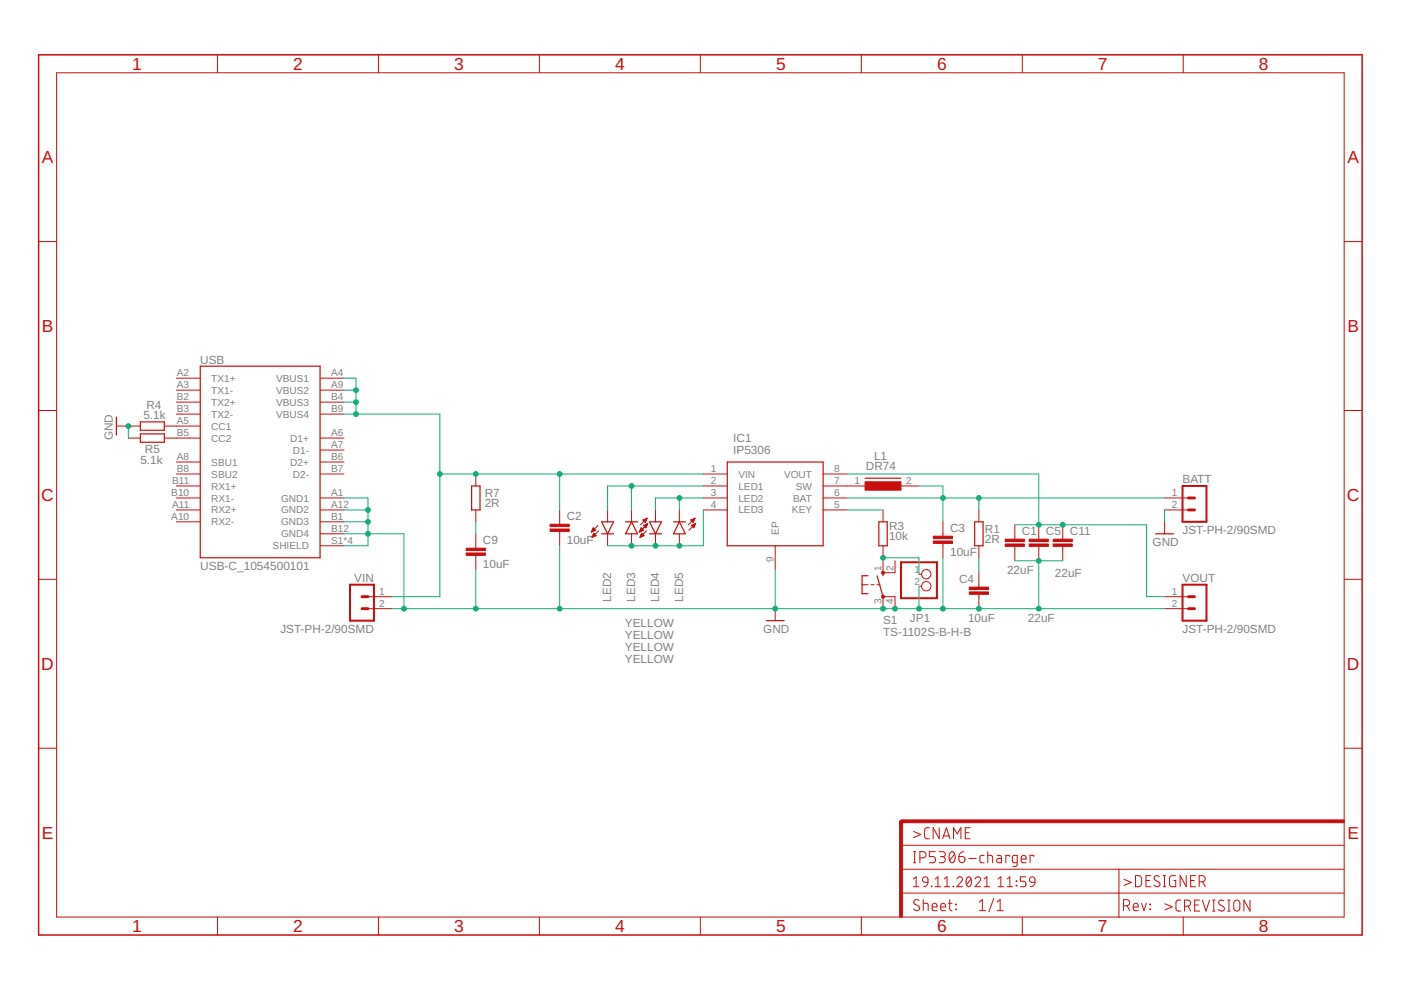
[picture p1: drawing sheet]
<svg xmlns="http://www.w3.org/2000/svg" width="297mm" height="210mm" viewBox="0 0 297 210" stroke-linecap="round" stroke-linejoin="round" font-family="sans-serif">
<g fill="none" stroke="#c90d0c" stroke-width=".25">
<path d="M42.5 77.6h25.4v40.7h-25.4zM24.7 88.4v3.8M29.8 89.5h5v1.7h-5zM29.8 92h5v1.8h-5zM154.2 98h20.3v17.7h-20.3zM100 103h1.8v5.1h-1.8zM127.6 110.6h2.5l-1.3 2.6zM127.6 113.2h2.5M132.6 110.6h2.6M133.9 110.6l1.3 2.6h-2.6zM137.7 110.6h2.6l-1.3 2.6zM137.7 113.2h2.6"/>
<path d="M142.8 110.6h2.5M144 110.6l1.3 2.6h-2.5zM183.4 101.4h7.6M186.3 110.6h1.8v5.1h-1.8zM206.7 110.6h1.7v5.1h-1.7zM245 113.2h3.8M162.5 131.6h3.8M184 122.1h-1.2v3.8h1.2M185.9 122.1l1.3 4.4M187.2 121.4v.7"/>
</g>
<g fill="none" stroke="#c90d0c" stroke-width=".21">
<path d="M12 15.4h273v179h-273zM46.1 11.6v3.8M80.2 11.6v3.8M114.4 11.6v3.8M148.5 11.6v3.8M182.6 11.6v3.8M216.7 11.6v3.8M250.9 11.6v3.8M8.2 51.2h3.8M285 51.2h3.8M8.2 87h3.8M24.7 90.3h5.1"/>
<path d="M27.2 92.9h2.6M34.8 90.3h7.7M34.8 92.9h7.7M37.4 80.2h5.1M37.4 82.7h5.1M37.4 98h5.1M37.4 85.3h5.1M37.4 87.8h5.1M67.9 80.2h5M67.9 82.7h5M67.9 92.9h5M67.9 95.4h5"/>
<path d="M67.9 98h5M67.9 85.3h5M67.9 87.8h5M285 87h3.8M37.4 100.5h5.1M37.4 103h5.1M37.4 105.6h5.1M37.4 108.1h5.1M37.4 110.6h5.1M67.9 100.5h5M67.9 105.6h5M67.9 108.1h5"/>
<path d="M67.9 113.2h5M67.9 110.6h5M67.9 115.7h5M100.9 100.5v2.5M100.9 108.1v2.5M100.9 113.2v3M100.9 117.8v3M118.7 108.1v3M118.7 112.7v3M125.4 112.8h.1M125.4 112.7h.3M125.5 112.6h.5"/>
<path d="M125.5 112.4h.8M125.5 113.9h.2M125.6 113.8h.3M125.6 112.3h.6M125.6 112.2h.4M125.6 113.6h.6M125.7 113.5h.6M125.7 112.1h.2M125.8 112h.1M125.8 113.4h.4M125.8 113.3h.3M125.9 113.2h.1"/>
<path d="M125.9 113.1l.5 .5-.9 .3zM126.3 112.4l-.5-.5-.4 .9M126.3 112.4l-.9 .4M126.8 111.4l-1.4 1.4M126.9 112.5l-1.4 1.4M128.8 108.1v2.5M128.8 113.2v2.5M133.9 108.1v2.5M133.9 113.2v2.5M135.6 112.8h.1M135.6 112.7h.2M135.7 112.6h.4"/>
<path d="M135.7 112.4h.7M135.7 113.9h.1M135.7 113.8h.4M135.8 112.3h.5M135.8 112.2h.4M135.8 113.6h.6M135.8 112.1h.3M135.8 113.5h.7M135.9 112h.1M135.9 113.4h.5M136 113.3h.3M136 113.2h.1"/>
<path d="M136.1 113.1l.5 .5-.9 .3zM136.3 110.3h.7M136.4 110.4h.6M136.4 111.4l.9-.4-.4 .9zM136.4 112.4l-.5-.5-.3 .9M136.4 112.4l-.8 .4M136.5 111.5h.6M136.5 110.5h.4M136.6 111.4h.6M136.6 110.2h.5M136.6 111.6h.5M136.7 110.6h.2"/>
<path d="M136.7 111.7h.3M136.8 110.7h.1M136.8 111.8h.2M136.9 111.2h.3M136.9 110h.2M137.1 112.5l-1.4 1.4M137.1 111.1h.2M137.2 109.9h.1M137.2 109.9l-1.4 1.4M137.2 109.9l-.4 .9-.5-.5M137.2 109.9l-.9 .4M137.3 111l-1.7 1.8"/>
<path d="M139 108.1v2.5M139 113.2v2.5M144 108.1v2.5M144 113.2v2.5M146.5 110.3h.7M146.6 110.4h.5M146.6 111.4l.9-.4-.4 .9zM146.6 111.5h.7M146.7 110.5h.4M146.7 111.4h.6M146.7 110.2h.5M146.8 111.6h.4"/>
<path d="M146.8 110.6h.2M146.9 111.7h.3M146.9 110.7h.1M147 111.8h.1M147 111.2h.4M147 110h.3M147.3 111.1h.1M147.3 109.9h.1M147.3 109.9l-1.4 1.4M147.3 109.9l-.3 .9-.5-.5M147.3 109.9l-.8 .4M147.5 111l-1.4 1.4"/>
<path d="M149.1 100.5h5.1M149.1 103h5.1M149.1 105.6h5.1M149.1 108.1h5.1M164.4 115.7v5.1M174.5 100.5h5.1M174.5 103h10.2M174.5 105.6h5.1M174.5 108.1h5.1M187.2 108.1v2.5M187.2 115.7v2.6M187.2 118.9v2.5h2.6v-2.5"/>
<path d="M189.8 103h5M199.9 110.6v3.1M199.9 115.2v3.1M207.5 108.1v2.5M207.5 115.7v2.6M215.2 111.3v3M215.2 115.8v3.1M220.2 111.3v3M220.2 115.8v3.1M225.3 111.3v3M225.3 115.8v3.1M246.9 105.6h5.1"/>
<path d="M246.9 108.1h5.1M246.9 110.6v2.6M8.2 122.8h3.8M78 126.5h5.1M78 129.1h5.1M164.4 129.1v2.5M182.8 124h1.2M184.7 124h.6M185.9 124h.7M187.2 129.1v-2.6h2.6v2.6M194.8 121.8h.6M194.8 124.3h.6"/>
<path d="M207.5 121.4v3.1M207.5 126v3.1M246.9 126.5h5.1M246.9 129.1h5.1M285 122.8h3.8M8.2 158.6h3.8M285 158.6h3.8M191 179.2h94M193.7 176.3l1.5 .6-1.5 .7M197.1 175.5h-.8l-.3 .5v1.5l.4 .3h.7M199.1 175.5v2.3l-1.3-2.3v2.3M199.9 177.8l.7-2.3 .8 2.3"/>
<path d="M200.1 177.2h1.1M202.2 177.8v-2.3l.7 1.3 .8-1.3v2.3M204.7 176.6h.7M205.7 175.5h-1v2.3h1M46.1 194.4v3.8M80.2 194.4v3.8M114.4 194.4v3.8M148.5 194.4v3.8M182.6 194.4v3.8M191 189.4h94M191 184.3h94M193.7 188h1.1"/>
<path d="M193.7 186.4l.5-.5v2.1M193.7 182.9h.5M193.7 180.6h.5M193.9 180.6v2.3M194.8 190.9a.58 .58 0 0 0-.8-.1 .58 .58 0 0 0 0 .9l.7 .4a.54 .54 0 0 1 .2 .7 .54 .54 0 0 1-.7 .2l-.5-.3M195 181.9a1.16 1.16 0 0 0 1.2-.3l.1-.4-.1-.4a1.16 1.16 0 0 0-1.2-.2v2.3M195.7 186.1l.4-.2 .4 .1 .2 .3v.8l-1-.2-.1-.3zM195.7 191.5h.9l.2 .2v1.4M195.7 190.7v2.4M196.7 187.1l-.2 .6-.7 .3M197.5 187.9l.1 .1zM197.6 192.3h1.1a.55 .55 0 0 0-.4-.8 .55 .55 0 0 0-.7 .5l.1 1 1 .1"/>
<path d="M198.3 188h1.2M198.3 186.4l.6-.5v2.1M198.3 180.6h-1.3v1h.8a.67 .67 0 0 1 .5 .7 .67 .67 0 0 1-.5 .6h-.8M199.1 180.6h.8a.52 .52 0 0 1 .5 .5 .52 .52 0 0 1-.5 .5h-.5M199.4 192.3h1.1a.55 .55 0 0 0-.4-.8 .55 .55 0 0 0-.7 .5l.2 1 .9 .1M199.8 181.6a.66 .66 0 0 1 .6 .7 .66 .66 0 0 1-.6 .6h-.7M200.2 188h1.2M200.2 186.4l.6-.5v2.1M201.1 191.5h.8M201.4 190.7v2.1l.5 .3M201.5 180.8a.52 .52 0 0 1 .6-.2 .52 .52 0 0 1 .3 .6 1.11 1.11 0 0 1-.7 1.7 1.63 1.63 0 0 1-.2-2.1zM202.1 187.9l.1 .1z"/>
<path d="M202.4 181.1l-1.1 1.3M202.6 191.7l.1 .1zM202.6 192.7l.1 .2zM202.9 186.4a.58 .58 0 0 1 .8-.5 .58 .58 0 0 1 .2 .9l-1 1.2h1.2M203.3 181.6h.8a.65 .65 0 0 1 .5 .7 .65 .65 0 0 1-.7 .6 .65 .65 0 0 1-.6-.6zM204.3 180.6l-.7 .3-.3 .7M205.1 186l.1-.1a.89 .89 0 0 1 .8 1.3l-.1 .3a.51 .51 0 0 1-.5 .5 .51 .51 0 0 1-.5-.5l-.1-.8zM205.4 182h1.6M205.9 186.4l-1 1.1M206.7 186.4a.58 .58 0 0 1 .9-.5 .58 .58 0 0 1 .1 .9l-1 1.2h1.2M207.6 193.1h1.3M207.6 191.3l.7-.6v2.4"/>
<path d="M208.7 181.4h-.7l-.2 .4 .1 1 .8 .1M208.7 188h1.1M208.7 186.4l.5-.5v2.1M209.4 181.4h.7l.3 .2 .1 1.3M209.4 180.6v2.3M210.7 190.5l-1 2.8M211.4 193.1h1.3M211.4 191.3l.6-.6v2.4M211.4 181.4h.7l.2 .2v1.3h-.5a.46 .46 0 0 1-.5-.4 .46 .46 0 0 1 .5-.5h.5M211.6 188h1.2M211.6 186.4l.6-.5v2.1M213.5 188h1.2"/>
<path d="M213.5 186.4l.6-.5v2.1M214 181.6v-.2h-.7v1.5M215.5 186.8l.1 .1zM215.5 187.7l.1 .1zM215.7 182.9h-.7l-.3-.2v-1.1l.2-.2h.8v1.9l-.3 .4h-.6M216.5 182.1h1.1a.54 .54 0 0 0-.4-.7 .54 .54 0 0 0-.7 .5l.1 .9 1 .1M216.7 194.4v3.8M217.5 185.9h-1.2v.9h.7a.59 .59 0 0 1 .5 .6 .59 .59 0 0 1-.5 .6h-.7M218.4 186.1l.4-.2 .5 .2 .1 1-1-.2-.1-.3zM219.2 181.6v-.2h-.8v1.5M219.4 187.1l-.2 .6-.7 .3M237.2 184.3v10.2"/>
<path d="M238.2 192a1.16 1.16 0 0 0 1.2-.2l.1-.4-.1-.4a1.16 1.16 0 0 0-1.2-.3v2.4M238.3 186.4l1.6 .7-1.6 .6M239 192l.5 1.1M240.3 192.3h1a.55 .55 0 0 0-.3-.8 .55 .55 0 0 0-.7 .5l.1 1 .9 .1M240.7 185.7h.9l.4 .4v1.5l-.4 .4h-.9zM242 191.5l.5 1.6 .6-1.6M243 186.7h.8M243.8 192.7l.1 .2zM243.8 191.7l.1 .1zM244 185.7h-1v2.3h1M245.8 185.9a.58 .58 0 0 0-.9-.2 .58 .58 0 0 0 .1 .9l.7 .4a.59 .59 0 0 1 0 .9 .59 .59 0 0 1-.8 0l-.3-.2M246.6 185.7h.5"/>
<path d="M246.6 188h.5M246.9 185.7v2.3M247 191.6l1.5 .7-1.5 .6M249.3 185.7h-1l-.3 .3v1.5l.3 .5h1v-1.3h-.4M250.4 190.8h-.5a.51 .51 0 0 0-.6 .6l.1 1.6 .3 .1 .7 .1M250.9 194.4v3.8M251.1 192.1h.7a.65 .65 0 0 0 .6-.6 .65 .65 0 0 0-.6-.7h-.7v2.4M251.5 185.7v2.3l-1.3-2.3v2.3M251.9 192.1l.5 1.1M252.4 186.7h.8M253.3 191.9h.8M253.5 185.7h-1.1v2.3h1.1"/>
<path d="M254.3 187h.6a.66 .66 0 0 0 .6-.7 .66 .66 0 0 0-.6-.6h-.6v2.3M254.3 190.8h-1v2.4h1M254.9 190.8l.8 2.4 .8-2.4M255 187l.5 1M257.1 193.2h.5M257.1 190.8h.5M257.3 190.8v2.4M259.5 191a.58 .58 0 0 0-.9-.1 .58 .58 0 0 0 0 .9l.7 .4a.58 .58 0 0 1 .1 .9 .58 .58 0 0 1-.9-.1l-.2-.2M260.3 193.2h.5M260.3 190.8h.5M260.6 190.8v2.4M261.7 191.1a.64 .64 0 0 1 .7-.2 .64 .64 0 0 1 .5 .6v1a.65 .65 0 0 1-.7 .7 .65 .65 0 0 1-.6-.7z"/>
<path d="M265 190.8v2.4l-1.3-2.4v2.4"/>
<circle cx="196.4" cy="121.8" r=".99"/>
<circle cx="196.4" cy="124.3" r=".99"/>
</g>
<g fill="#c90d0c" stroke="#c90d0c" stroke-width=".21">
<path d="M116.6 112.2h4.1v.5h-4.1z"/>
<path d="M116.6 111.1h4.1v.6h-4.1z"/>
<path d="M183.4 102.2h7.6v1.7h-7.6z"/>
<path d="M197.9 114.7h4.1v.5h-4.1z"/>
<path d="M197.9 113.7h4.1v.5h-4.1z"/>
<path d="M205.5 125.5h4.1v.5h-4.1z"/>
<path d="M205.5 124.5h4.1v.5h-4.1z"/>
<path d="M98.8 117.2h4.1v.6h-4.1z"/>
<path d="M98.8 116.2h4.1v.5h-4.1z"/>
<path d="M213.1 115.3h4.1v.5h-4.1z"/>
<path d="M213.1 114.3h4.1v.5h-4.1z"/>
<path d="M218.2 115.3h4.1v.5h-4.1z"/>
<path d="M218.2 114.3h4.1v.5h-4.1z"/>
<path d="M223.3 115.3h4.1v.5h-4.1z"/>
<path d="M223.3 114.3h4.1v.5h-4.1z"/>
<path d="M190.7 174.1h.6v20.4h-.6z"/>
<path d="M191 173.8h94v.6h-94z"/>
</g>
<g fill="#c90d0c" stroke="#c90d0c" stroke-width=".21">
<circle cx="187.2" cy="126.5" r=".32"/>
<circle cx="187.2" cy="121.4" r=".32"/>
</g>
<path d="M252 105.6h1.3M252 108.1h1.3M76.8 126.5h1.2M76.8 129.1h1.2M252 126.5h1.3M252 129.1h1.3M192.3 174.1h-1.3v1.3" fill="none" stroke="#c90d0c" stroke-width=".61"/>
<path d="M191 119.2h7.6v7.6h-7.6zM250.7 103h5.1v7.6h-5.1zM74.2 124h5.1v7.6h-5.1zM250.7 124h5.1v7.6h-5.1z" fill="none" stroke="#c90d0c" stroke-width=".42"/>
<path d="M8.2 11.6h280.6v186.6h-280.6z" fill="none" stroke="#c90d0c" stroke-width=".32"/>
<g fill="none" stroke="#0dab76" stroke-width=".21">
<path d="M27.2 90.3v2.6M72.9 80.2h2.6v7.6M72.9 87.8h20.4v38.7h-10.2M72.9 85.3h2.6M72.9 82.7h2.6M72.9 108.1h5.1M72.9 105.6h5.1v10.1h-5.1M72.9 113.2h12.7v15.9M72.9 110.6h5.1M93.3 100.5h55.8M100.9 110.6v2.6M118.7 100.5v7.6"/>
<path d="M118.7 115.7v13.4M133.9 103v5.1M144 105.6v2.5M149.1 108.1v7.6h-20.3M149.1 105.6h-10.1v2.5M149.1 103h-20.3v5.1M179.6 100.5h40.6v10.8M179.6 108.1h7.6M179.6 105.6h67.3M187.2 118.9v-.6h7.6v3.5M194.8 103h5.1v7.6M199.9 118.3v10.8"/>
<path d="M207.5 105.6v2.5M207.5 118.3v3.1M215.2 111.3h27.9v15.2h3.8M215.2 118.9h10.1M220.2 118.9v10.2M246.9 108.1v2.5M83.1 129.1h163.8M100.9 120.8v8.3M164.4 120.8v8.3M194.8 124.3v4.8"/>
</g>
<g fill="#0dab76" stroke="#0dab76" stroke-width=".21">
<circle cx="100.9" cy="100.5" r=".51"/>
<circle cx="118.7" cy="100.5" r=".51"/>
<circle cx="93.3" cy="100.5" r=".51"/>
<circle cx="75.5" cy="85.3" r=".51"/>
<circle cx="75.5" cy="82.7" r=".51"/>
<circle cx="75.5" cy="87.8" r=".51"/>
<circle cx="144" cy="115.7" r=".51"/>
<circle cx="139" cy="115.7" r=".51"/>
<circle cx="133.9" cy="115.7" r=".51"/>
<circle cx="144" cy="105.6" r=".51"/>
<circle cx="133.9" cy="103" r=".51"/>
<circle cx="220.2" cy="118.9" r=".51"/>
<circle cx="220.2" cy="129.1" r=".51"/>
<circle cx="207.5" cy="129.1" r=".51"/>
<circle cx="199.9" cy="129.1" r=".51"/>
<circle cx="189.8" cy="129.1" r=".51"/>
<circle cx="187.2" cy="129.1" r=".51"/>
<circle cx="164.4" cy="129.1" r=".51"/>
<circle cx="118.7" cy="129.1" r=".51"/>
<circle cx="100.9" cy="129.1" r=".51"/>
<circle cx="85.6" cy="129.1" r=".51"/>
<circle cx="78" cy="110.6" r=".51"/>
<circle cx="78" cy="108.1" r=".51"/>
<circle cx="78" cy="113.2" r=".51"/>
<circle cx="194.8" cy="129.1" r=".51"/>
<circle cx="27.2" cy="90.3" r=".51"/>
<circle cx="220.2" cy="111.3" r=".51"/>
<circle cx="225.3" cy="111.3" r=".51"/>
<circle cx="199.9" cy="105.6" r=".51"/>
<circle cx="207.5" cy="105.6" r=".51"/>
<circle cx="187.2" cy="118.3" r=".51"/>
</g>
<g font-size="3.7" fill="#c90d0c">
<text x="28" y="14.8">1</text>
<text x="62.2" y="14.8">2</text>
<text x="96.3" y="14.8">3</text>
<text x="130.4" y="14.8">4</text>
<text x="164.5" y="14.8">5</text>
<text x="198.7" y="14.8">6</text>
<text x="232.8" y="14.8">7</text>
<text x="266.9" y="14.8">8</text>
<text x="8.9" y="34.6">A</text>
<text x="285.7" y="34.6">A</text>
<text x="8.9" y="70.4">B</text>
<text x="285.7" y="70.4">B</text>
<text x="8.8" y="106.2">C</text>
<text x="285.6" y="106.2">C</text>
<text x="8.8" y="142">D</text>
<text x="285.6" y="142">D</text>
<text x="8.9" y="177.8">E</text>
<text x="285.7" y="177.8">E</text>
<text x="28" y="197.6">1</text>
<text x="62.2" y="197.6">2</text>
<text x="96.3" y="197.6">3</text>
<text x="130.4" y="197.6">4</text>
<text x="164.5" y="197.6">5</text>
<text x="198.7" y="197.6">6</text>
<text x="232.8" y="197.6">7</text>
<text x="266.9" y="197.6">8</text>
</g>
<g font-size="2.5" fill="#808080">
<text x="42.4" y="77.1">USB</text>
<text x="30.4" y="88.9">5.1k</text>
<text x="31" y="86.6">R4</text>
<text x="23.9" y="93.3" transform="rotate(-90 23.9 93.3)">GND</text>
<text x="155.5" y="93.8">IC1</text>
<text x="29.8" y="98.4">5.1k</text>
<text x="30.7" y="96.1">R5</text>
<text x="155.5" y="96.3">IP5306</text>
<text x="183.6" y="99.7">DR74</text>
<text x="185.3" y="97.6">L1</text>
<text x="102.8" y="107.6">2R</text>
<text x="102.8" y="105.3">R7</text>
<text x="250.7" y="102.4">BATT</text>
<text x="120.2" y="110.3">C2</text>
<text x="188.5" y="112.3">R3</text>
<text x="201.4" y="112.8">C3</text>
<text x="208.8" y="113">R1</text>
<text x="216.7" y="113.4">C1</text>
<text x="221.8" y="113.4">C5</text>
<text x="226.8" y="113.4">C11</text>
<text x="250.7" y="113.2">JST-PH-2/90SMD</text>
<text x="102.4" y="115.3">C9</text>
<text x="120.2" y="115.3">10uF</text>
<text x="188.5" y="114.6">10k</text>
<text x="201.4" y="117.9">10uF</text>
<text x="208.8" y="115.2">2R</text>
<text x="244.4" y="115.7">GND</text>
<text x="42.4" y="120.9">USB-C_1054500101</text>
<text x="75.1" y="123.3">VIN</text>
<text x="102.4" y="120.4">10uF</text>
<text x="203.3" y="123.6">C4</text>
<text x="213.5" y="121.7">22uF</text>
<text x="223.7" y="122.3">22uF</text>
<text x="250.7" y="123.3">VOUT</text>
<text x="129.6" y="127.6" transform="rotate(-90 129.6 127.6)">LED2</text>
<text x="134.7" y="127.6" transform="rotate(-90 134.7 127.6)">LED3</text>
<text x="139.7" y="127.6" transform="rotate(-90 139.7 127.6)">LED4</text>
<text x="144.8" y="127.6" transform="rotate(-90 144.8 127.6)">LED5</text>
<text x="192.9" y="131.9">JP1</text>
<text x="205.3" y="131.9">10uF</text>
<text x="218" y="131.9">22uF</text>
<text x="59.4" y="134.1">JST-PH-2/90SMD</text>
<text x="132.5" y="135.4">YELLOW</text>
<text x="132.5" y="132.9">YELLOW</text>
<text x="132.5" y="137.9">YELLOW</text>
<text x="161.8" y="134.1">GND</text>
<text x="187.2" y="134.8">TS-1102S-B-H-B</text>
<text x="187.2" y="132.2">S1</text>
<text x="250.7" y="134.1">JST-PH-2/90SMD</text>
<text x="132.5" y="140.5">YELLOW</text>
</g>
<g font-size="2.1" fill="#808080">
<text x="37.5" y="79.8">A2</text>
<text x="37.5" y="82.4">A3</text>
<text x="44.8" y="80.9">TX1+</text>
<text x="44.8" y="83.5">TX1-</text>
<text x="58.5" y="80.9">VBUS1</text>
<text x="58.5" y="83.5">VBUS2</text>
<text x="70.2" y="79.8">A4</text>
<text x="70.2" y="82.4">A9</text>
<text x="37.5" y="90">A5</text>
<text x="37.5" y="84.9">B2</text>
<text x="37.5" y="87.4">B3</text>
<text x="44.8" y="86">TX2+</text>
<text x="44.8" y="88.6">TX2-</text>
<text x="58.5" y="86">VBUS3</text>
<text x="58.5" y="88.6">VBUS4</text>
<text x="70.2" y="84.9">B4</text>
<text x="70.2" y="87.4">B9</text>
<text x="37.5" y="92.5">B5</text>
<text x="44.8" y="91.1">CC1</text>
<text x="44.8" y="93.6">CC2</text>
<text x="61.5" y="93.6">D1+</text>
<text x="70.2" y="92.5">A6</text>
<text x="70.2" y="95.1">A7</text>
<text x="37.5" y="97.6">A8</text>
<text x="37.5" y="100.1">B8</text>
<text x="44.8" y="98.7">SBU1</text>
<text x="44.8" y="101.3">SBU2</text>
<text x="61.5" y="98.7">D2+</text>
<text x="62.1" y="96.2">D1-</text>
<text x="62.1" y="101.3">D2-</text>
<text x="70.2" y="97.6">B6</text>
<text x="70.2" y="100.1">B7</text>
<text x="150.7" y="100.1">1</text>
<text x="156.5" y="101.3">VIN</text>
<text x="166.2" y="101.3">VOUT</text>
<text x="176.9" y="100.1">8</text>
<text x="36.3" y="105.2">B10</text>
<text x="36.5" y="107.8">A11</text>
<text x="36.5" y="102.7">B11</text>
<text x="44.8" y="103.8">RX1+</text>
<text x="44.8" y="106.3">RX1-</text>
<text x="59.6" y="106.3">GND1</text>
<text x="70.2" y="105.2">A1</text>
<text x="70.2" y="107.8">A12</text>
<text x="150.7" y="102.7">2</text>
<text x="150.7" y="105.2">3</text>
<text x="150.7" y="107.8">4</text>
<text x="156.5" y="103.8">LED1</text>
<text x="156.5" y="106.3">LED2</text>
<text x="168.2" y="106.3">BAT</text>
<text x="168.7" y="103.8">SW</text>
<text x="176.9" y="102.7">7</text>
<text x="176.9" y="105.2">6</text>
<text x="176.9" y="107.8">5</text>
<text x="181.2" y="102.7">1</text>
<text x="192.1" y="102.7">2</text>
<text x="248.5" y="105.2">1</text>
<text x="248.5" y="107.8">2</text>
<text x="36.3" y="110.3">A10</text>
<text x="44.8" y="111.4">RX2-</text>
<text x="44.8" y="108.9">RX2+</text>
<text x="59.6" y="108.9">GND2</text>
<text x="59.6" y="111.4">GND3</text>
<text x="59.6" y="113.9">GND4</text>
<text x="70.2" y="110.3">B1</text>
<text x="70.2" y="112.8">B12</text>
<text x="156.5" y="108.9">LED3</text>
<text x="165.1" y="113.4" transform="rotate(-90 165.1 113.4)">EP</text>
<text x="167.9" y="108.9">KEY</text>
<text x="57.8" y="116.5">SHIELD</text>
<text x="70.2" y="115.4">S1*4</text>
<text x="164" y="119.2" transform="rotate(-90 164 119.2)">9</text>
<text x="186.9" y="121.1" transform="rotate(-90 186.9 121.1)">1</text>
<text x="189.4" y="121.1" transform="rotate(-90 189.4 121.1)">2</text>
<text x="193.9" y="121.4">1</text>
<text x="193.9" y="123.9">2</text>
<text x="80.4" y="126.2">1</text>
<text x="80.4" y="128.7">2</text>
<text x="186.9" y="128.1" transform="rotate(-90 186.9 128.1)">3</text>
<text x="189.4" y="128.1" transform="rotate(-90 189.4 128.1)">4</text>
<text x="248.5" y="126.2">1</text>
<text x="248.5" y="128.7">2</text>
</g>
</svg>
